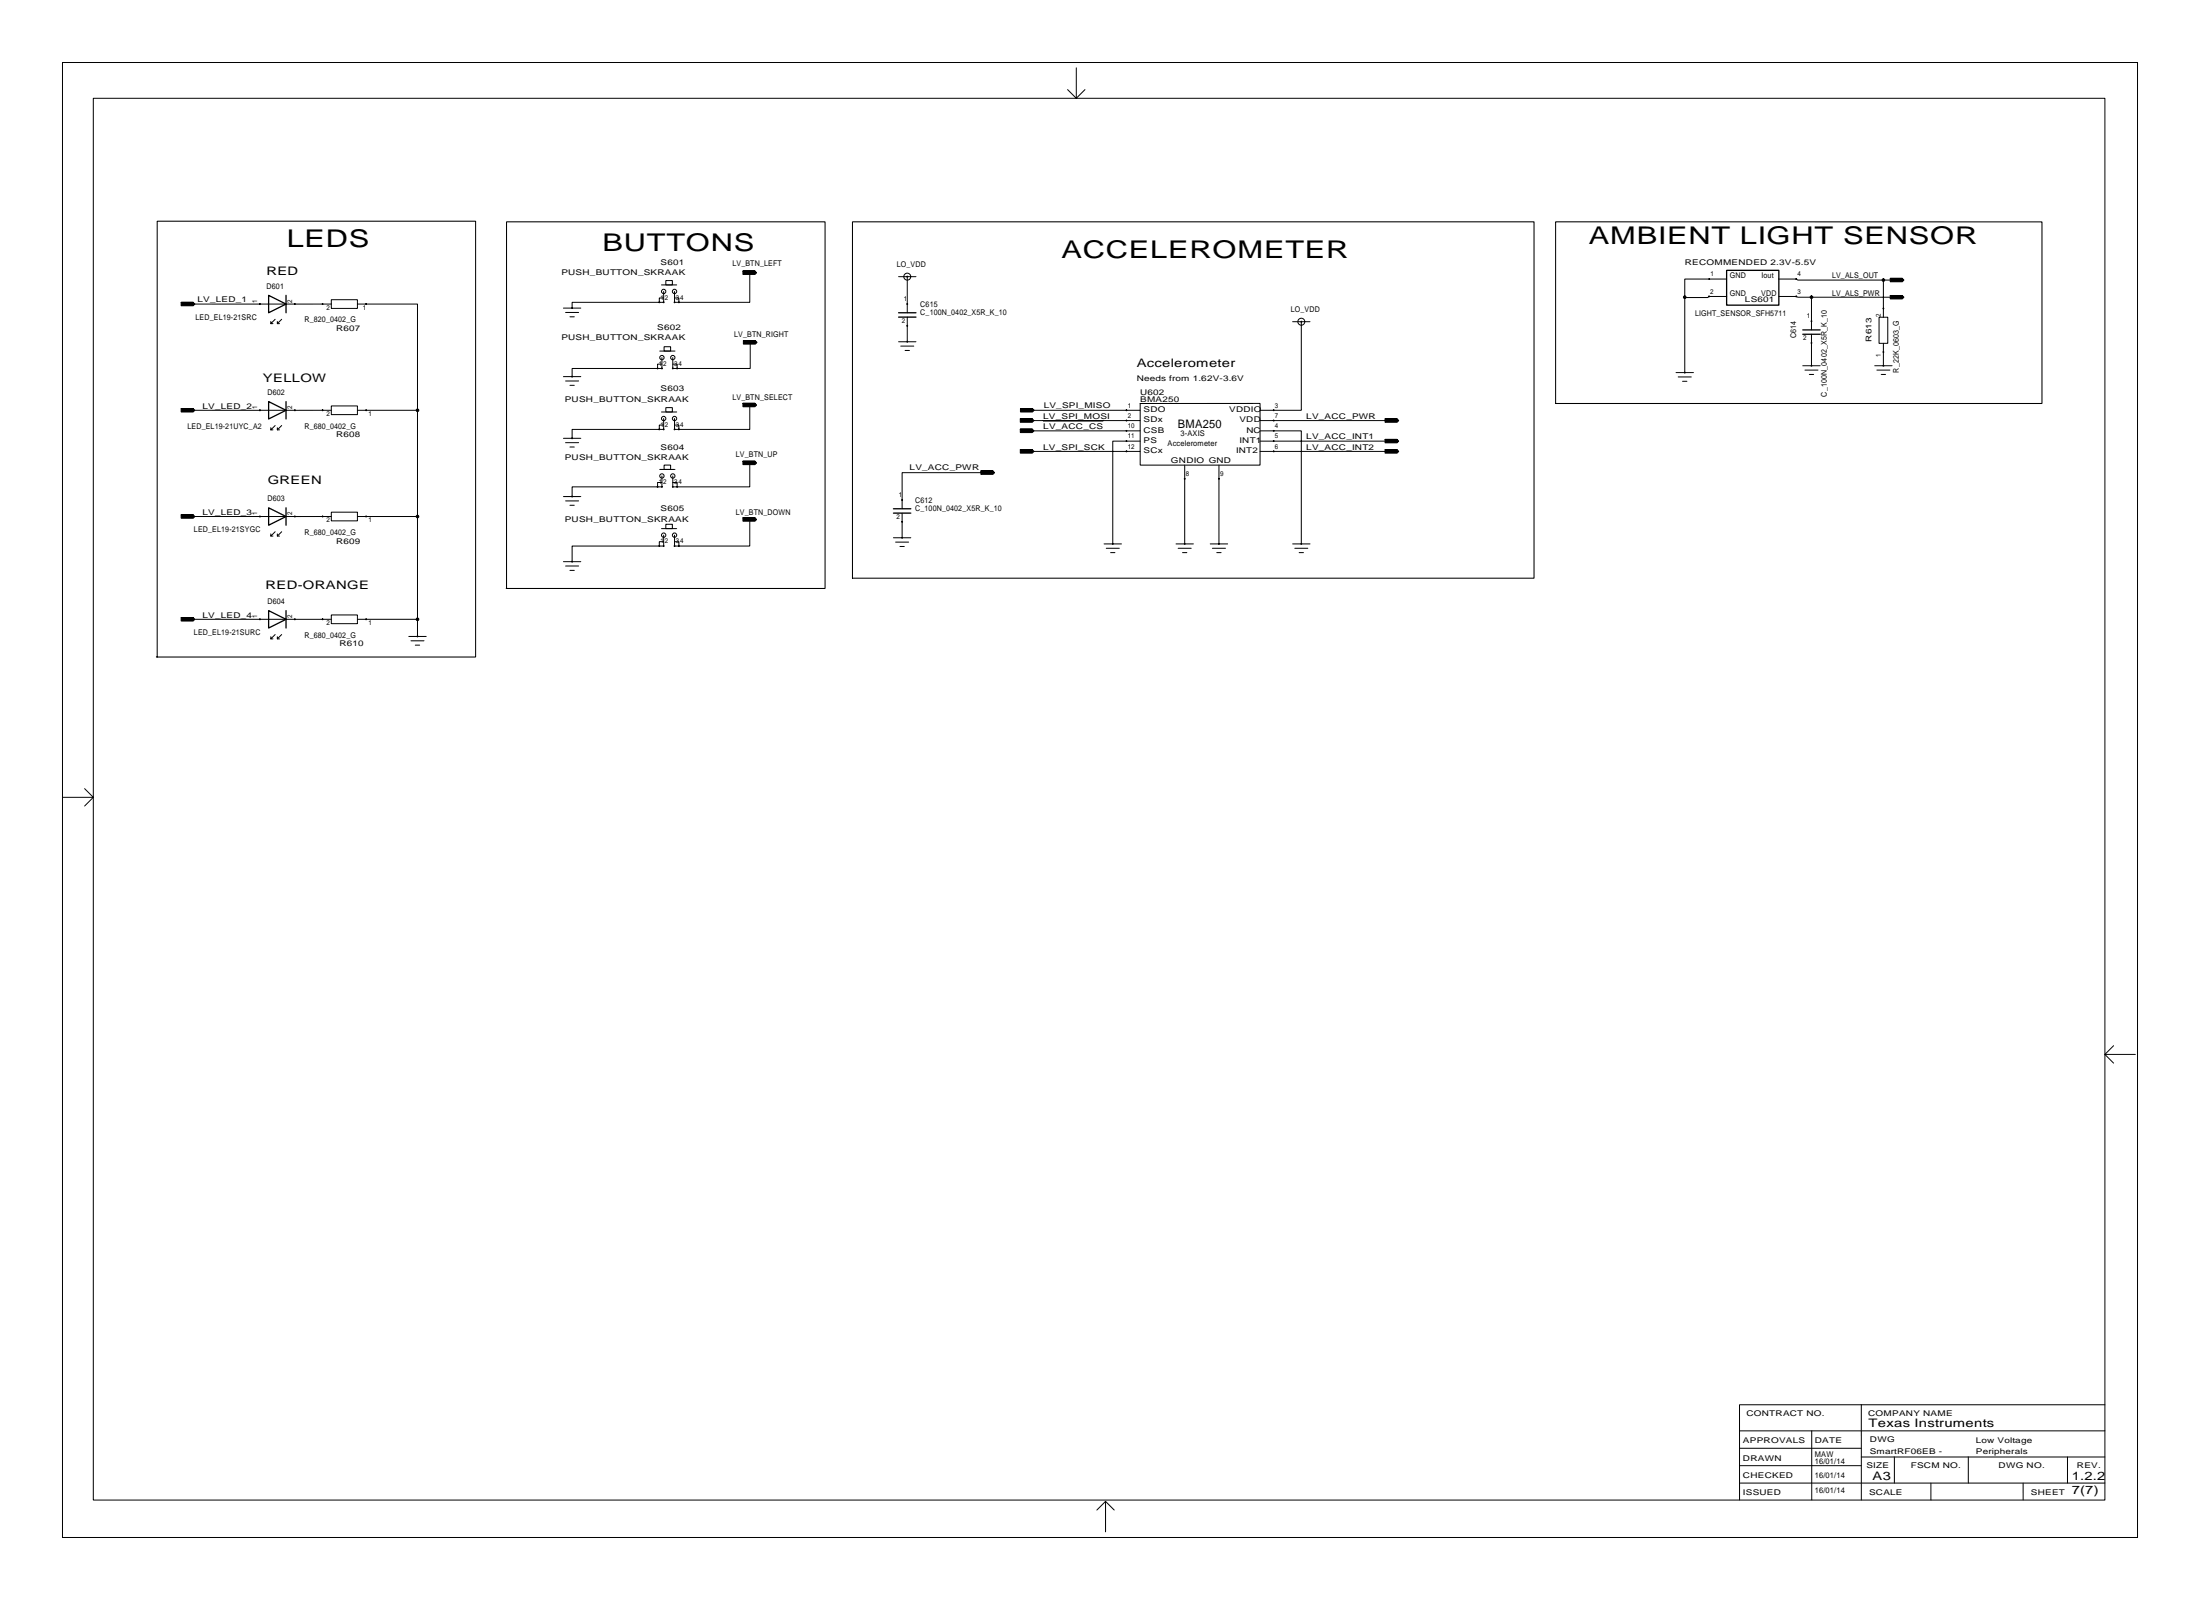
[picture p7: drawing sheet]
<svg xmlns="http://www.w3.org/2000/svg" width="642mm" height="467mm" viewBox="0 0 642 467" stroke-linecap="round" stroke-linejoin="round" font-family="sans-serif">
<g fill="none" stroke="#000" stroke-width=".29">
<path d="M18.2 18.2h605.9v430.5h-605.9zM314.2 19.8v8.9M27.2 28.7h587.4v409.1h-587.4zM311.7 26.1l2.5 2.6M316.8 26.1l-2.6 2.6M218.9 79.6v8.6h-20.7M54.9 88.7h41.8M79.1 94.4h.6M80.3 93.2l-1.2 1.2v-.6M81 94.4h.6M82.2 93.2l-1.2 1.2v-.6M96.7 87.5h7.7v2.5h-7.7z"/>
<path d="M104.4 88.7h17.5v31M164.5 89.9h5.1M165.1 91.2h3.8M166.4 92.5h1.3M192.5 88.2h-25.5v1.7M193.1 83.1h4.5M193.8 87h-1.3v1.2M193.8 85.1v3.1h-1.3M194.4 81.9h1.9v1.2h-1.9zM196.9 87h1.3v1.2M196.9 85.1v3.1h1.3M219 99.9v7.6h-21.3"/>
<path d="M262.4 80.7h5M262.4 99.7h5M264.9 80.7v10.6M264.9 92.5v7.2M377.4 93.9h5.1M379.9 93.9v25.8h-12M491.9 86.7v22M499 86.5l-.4 .3-6.7-.1M499 86.5h5.1M504.1 81.4h-12.2v5.3M519.4 81.4h5l.5 .3h25M519.4 86.5l9.5 .2"/>
<path d="M528.9 86.7h25M528.9 86.7v9.6M528.9 97.5v9.2M548.6 92.6h2.6v7.6h-2.6zM549.9 81.7h4M549.9 81.7v10.9M54.9 119.7h41.8M96.7 118.5h7.7v2.5h-7.7zM104.4 119.7h17.5M121.9 119.7v61M164.5 109.9h5.1M165.1 111.2h3.8"/>
<path d="M166.4 112.5h1.3M192 107.5h-25v2.4M192.6 102.5h4.5M193.3 106.3h-1.3v1.2M193.3 104.4v3.1h-1.3M193.9 101.2h1.9v1.3h-1.9zM194.4 119h1.9v1.2h-1.9zM196.4 106.3h1.3v1.2M196.4 104.4v3.1h1.3M218.9 118.2v7.1h-20.7M263 101h3.8M264.3 102.3h1.2"/>
<path d="M299.9 119.7h33M332.9 117.7h35v18h-35zM489.4 108.7h5M490 110h3.8M491.3 111.3h1.2M526.4 106.7h5M527 108h3.8M528.3 109.3h1.2M547.4 106.7h5M548 108h3.8M549.3 109.3h1.2M549.9 100.2v6.5"/>
<path d="M79.1 125.4h.6M80.3 124.2l-1.2 1.2v-.6M81 125.4h.6M82.2 124.2l-1.2 1.2v-.6M164.5 127.9h5.1M165.1 129.2h3.8M166.4 130.5h1.3M192.5 125.3h-25.5v2.6M192.6 137h4.5M193.1 120.2h4.5M193.3 138.9v3.2h-1.3M193.8 124h-1.3v1.3"/>
<path d="M193.8 122.1v3.2h-1.3M193.9 135.7h1.9v1.3h-1.9zM196.4 138.9v3.2h1.3M196.9 124h1.3v1.3M196.9 122.1v3.2h1.3M218.9 135.1v7h-21.2M288.4 137.9h-25v10.6M299.9 131.7h33M299.9 125.7h33M299.9 122.7h33M304.6 122.9h17.4M332.9 128.7h-8v30"/>
<path d="M345.9 135.7v23M355.9 135.7v23M367.9 125.7h12v33M367.9 131.7h38.5M367.9 122.7h38.5M367.9 128.7h38.5M54.9 150.7h41.8M79.1 156.4h.6M80.3 155.2l-1.2 1.2v-.6M81 156.4h.6M82.2 155.2l-1.2 1.2v-.6M96.7 149.5h7.7v2.5h-7.7z"/>
<path d="M104.4 150.7h17.5M164.5 144.9h5.1M165.1 146.2h3.8M166.4 147.5h1.3M192 142.1h-25v2.8M192.5 159.3h-25.5v4.6M193.1 154.3h4.5M193.3 140.8h-1.3v1.3M193.8 158.1h-1.3v1.2M193.8 156.2v3.1h-1.3M194.4 153h1.9v1.3h-1.9zM196.4 140.8h1.3v1.3"/>
<path d="M196.9 158.1h1.3v1.2M196.9 156.2v3.1h1.3M218.9 151.6v7.7h-20.7M260.9 156.9h5M261.5 158.2h3.8M262.8 159.5h1.2M263.4 149.7v7.2M322.4 158.7h5M343.4 158.7h5M353.4 158.7h5M377.4 158.7h5.1M96.7 179.5h7.7v2.5h-7.7z"/>
<path d="M164.5 163.9h5.1M165.1 165.2h3.8M166.4 166.5h1.3M323 160h3.8M324.3 161.3h1.2M344 160h3.8M345.3 161.3h1.2M354 160h3.8M355.3 161.3h1.2M378 160h3.8M379.3 161.3h1.3M54.9 180.7h41.8"/>
<path d="M79.1 186.4h.6M80.3 185.2l-1.2 1.2v-.6M81 186.4h.6M82.2 185.2l-1.2 1.2v-.6M104.4 180.7h17.5M119.4 185.7h5M120 187h3.8M121.3 188.3h1.2M121.9 180.7v5M18.4 232.7h8.8M24.7 230.1l2.5 2.6M27.2 232.7l-2.5 2.5"/>
<path d="M614.6 307.7l2.5 2.6M614.6 307.7h8.9M617.1 305.2l-2.5 2.5M507.9 417.6h106.7M529 417.6v20.1M543.4 409.9l.1 27.8M614.6 409.9h-106.7v27.8M322.8 438.1l2.5 2.6M322.8 438.1l-2.6 2.6M322.8 438.1v8.9M507.9 427.7h35.5M507.9 422.6h35.5"/>
<path d="M507.9 432.8h106.7M543.4 425.2h71.2M553.1 425.2v7.6M563.8 432.8v4.9M574.7 425.2v7.6M590.7 432.8v4.9M603.6 425.2v7.6"/>
<circle cx="193.8" cy="85.1" r=".64"/>
<circle cx="196.9" cy="85.1" r=".64"/>
<circle cx="264.9" cy="80.7" r="1.02"/>
<circle cx="379.9" cy="93.9" r="1.02"/>
<circle cx="193.3" cy="104.4" r=".64"/>
<circle cx="196.4" cy="104.4" r=".64"/>
<circle cx="193.3" cy="138.9" r=".64"/>
<circle cx="193.8" cy="122.1" r=".64"/>
<circle cx="196.4" cy="138.9" r=".64"/>
<circle cx="196.9" cy="122.1" r=".64"/>
<circle cx="193.8" cy="156.2" r=".64"/>
<circle cx="196.9" cy="156.2" r=".64"/>
</g>
<g fill="#000" stroke="#000" stroke-width=".29">
<path d="M216.9 79.1h3.5l.5 .5-.5 .5h-3.5v-1h3.5z" fill-rule="evenodd"/>
<path d="M52.9 88.2h3.5l.5 .5-.5 .5h-3.5v-1h3.5z" fill-rule="evenodd"/>
<path d="M217 99.4h3.5l.5 .5-.5 .5h-3.5v-1h3.5z" fill-rule="evenodd"/>
<path d="M551.9 81.2h3.5l.5 .5-.5 .5h-3.5v-1h3.5z" fill-rule="evenodd"/>
<path d="M551.9 86.2h3.5l.5 .5-.5 .5h-3.5v-1h3.5z" fill-rule="evenodd"/>
<path d="M52.9 119.2h3.5l.5 .5-.5 .5h-3.5v-1h3.5z" fill-rule="evenodd"/>
<path d="M216.9 117.7h3.5l.5 .5-.5 .5h-3.5v-1h3.5z" fill-rule="evenodd"/>
<path d="M297.9 119.2h3.5l.5 .5-.5 .5h-3.5v-1h3.5z" fill-rule="evenodd"/>
<path d="M216.9 134.6h3.5l.5 .5-.5 .5h-3.5v-1h3.5z" fill-rule="evenodd"/>
<path d="M286.4 137.4h3.5l.5 .5-.5 .5h-3.5v-1h3.5z" fill-rule="evenodd"/>
<path d="M297.9 131.2h3.5l.5 .5-.5 .5h-3.5v-1h3.5z" fill-rule="evenodd"/>
<path d="M297.9 125.2h3.5l.5 .5-.5 .5h-3.5v-1h3.5z" fill-rule="evenodd"/>
<path d="M297.9 122.2h3.5l.5 .5-.5 .5h-3.5v-1h3.5z" fill-rule="evenodd"/>
<path d="M404.4 131.2h3.5l.5 .5-.5 .5h-3.5v-1h3.5z" fill-rule="evenodd"/>
<path d="M404.4 128.2h3.5l.5 .5-.5 .5h-3.5v-1h3.5z" fill-rule="evenodd"/>
<path d="M404.4 122.2h3.5l.5 .5-.5 .5h-3.5v-1h3.5z" fill-rule="evenodd"/>
<path d="M52.9 150.2h3.5l.5 .5-.5 .5h-3.5v-1h3.5z" fill-rule="evenodd"/>
<path d="M216.9 151.1h3.5l.5 .5-.5 .5h-3.5v-1h3.5z" fill-rule="evenodd"/>
<path d="M52.9 180.2h3.5l.5 .5-.5 .5h-3.5v-1h3.5z" fill-rule="evenodd"/>
<circle cx="75.9" cy="88.7" r=".12"/>
<circle cx="86.1" cy="88.7" r=".12"/>
<circle cx="94.2" cy="88.7" r=".13"/>
<circle cx="106.9" cy="88.7" r=".13"/>
<circle cx="167" cy="89.9" r=".12"/>
<circle cx="192.5" cy="88.2" r=".12"/>
<circle cx="193.8" cy="88.2" r=".12"/>
<circle cx="196.9" cy="88.2" r=".12"/>
<circle cx="198.2" cy="88.2" r=".12"/>
<circle cx="264.9" cy="80.7" r=".13"/>
<circle cx="264.9" cy="99.7" r=".13"/>
<circle cx="264.9" cy="88.7" r=".13"/>
<circle cx="264.9" cy="95.1" r=".13"/>
<circle cx="379.9" cy="93.9" r=".13"/>
<circle cx="491.9" cy="86.7" r=".38"/>
<circle cx="499" cy="86.5" r=".12"/>
<circle cx="499" cy="81.4" r=".12"/>
<circle cx="524.4" cy="86.5" r=".12"/>
<circle cx="524.4" cy="81.4" r=".12"/>
<circle cx="528.9" cy="86.7" r=".38"/>
<circle cx="528.9" cy="93.7" r=".13"/>
<circle cx="549.9" cy="81.7" r=".38"/>
<circle cx="549.9" cy="90" r=".13"/>
<circle cx="75.9" cy="119.7" r=".12"/>
<circle cx="86.1" cy="119.7" r=".12"/>
<circle cx="94.2" cy="119.7" r=".13"/>
<circle cx="106.9" cy="119.7" r=".13"/>
<circle cx="121.9" cy="119.7" r=".38"/>
<circle cx="167" cy="109.9" r=".12"/>
<circle cx="192" cy="107.5" r=".12"/>
<circle cx="193.3" cy="107.5" r=".12"/>
<circle cx="196.4" cy="107.5" r=".12"/>
<circle cx="197.7" cy="107.5" r=".12"/>
<circle cx="328.9" cy="119.7" r=".12"/>
<circle cx="371.9" cy="119.7" r=".13"/>
<circle cx="491.9" cy="108.7" r=".13"/>
<circle cx="528.9" cy="100.1" r=".13"/>
<circle cx="528.9" cy="106.7" r=".13"/>
<circle cx="549.9" cy="102.7" r=".13"/>
<circle cx="549.9" cy="106.7" r=".12"/>
<circle cx="167" cy="127.9" r=".12"/>
<circle cx="192.5" cy="125.3" r=".12"/>
<circle cx="193.8" cy="125.3" r=".12"/>
<circle cx="196.9" cy="125.3" r=".12"/>
<circle cx="198.2" cy="125.3" r=".12"/>
<circle cx="328.9" cy="128.7" r=".13"/>
<circle cx="328.9" cy="125.7" r=".12"/>
<circle cx="328.9" cy="131.7" r=".12"/>
<circle cx="328.9" cy="122.7" r=".12"/>
<circle cx="345.9" cy="139.7" r=".13"/>
<circle cx="355.9" cy="139.7" r=".13"/>
<circle cx="371.9" cy="128.7" r=".13"/>
<circle cx="371.9" cy="125.7" r=".13"/>
<circle cx="371.9" cy="131.7" r=".13"/>
<circle cx="371.9" cy="122.7" r=".13"/>
<circle cx="75.9" cy="150.7" r=".12"/>
<circle cx="86.1" cy="150.7" r=".12"/>
<circle cx="94.2" cy="150.7" r=".13"/>
<circle cx="106.9" cy="150.7" r=".13"/>
<circle cx="121.9" cy="150.7" r=".38"/>
<circle cx="167" cy="144.9" r=".12"/>
<circle cx="192" cy="142.1" r=".12"/>
<circle cx="192.5" cy="159.3" r=".12"/>
<circle cx="193.3" cy="142.1" r=".12"/>
<circle cx="193.8" cy="159.3" r=".12"/>
<circle cx="196.4" cy="142.1" r=".12"/>
<circle cx="196.9" cy="159.3" r=".12"/>
<circle cx="197.7" cy="142.1" r=".12"/>
<circle cx="198.2" cy="159.3" r=".12"/>
<circle cx="263.4" cy="156.9" r=".13"/>
<circle cx="263.4" cy="152.3" r=".12"/>
<circle cx="263.4" cy="145.9" r=".12"/>
<circle cx="324.9" cy="158.7" r=".13"/>
<circle cx="345.9" cy="158.7" r=".13"/>
<circle cx="355.9" cy="158.7" r=".13"/>
<circle cx="379.9" cy="158.7" r=".13"/>
<circle cx="167" cy="163.9" r=".12"/>
<circle cx="75.9" cy="180.7" r=".12"/>
<circle cx="86.1" cy="180.7" r=".12"/>
<circle cx="94.2" cy="180.7" r=".13"/>
<circle cx="106.9" cy="180.7" r=".13"/>
<circle cx="121.9" cy="180.7" r=".38"/>
<circle cx="121.9" cy="185.7" r=".13"/>
</g>
<path d="M248.9 64.7h199v104h-199zM454.2 64.7l142 .1v53h-142zM147.8 171.7h93.1v-107h-93v107M45.6 191.7h93.3v-127.1h-93v127.1" fill="none" stroke="#000" stroke-width=".3"/>
<g fill="none" stroke="#000" stroke-width=".38">
<path d="M504.1 78.9h15.3v10.2h-15.3zM78.4 86.2l5.1 2.5-5.1 2.6zM83.5 86.2v5.1M262.4 91.3h5M262.4 92.5h5M526.4 96.3h5M526.4 97.5h5M78.4 117.2l5.1 2.5-5.1 2.6zM83.5 117.2v5.1M78.4 148.2l5.1 2.5-5.1 2.6zM83.5 148.2v5.1M260.9 148.5h5"/>
<path d="M260.9 149.7h5M78.4 178.2l5.1 2.5-5.1 2.6zM83.5 178.2v5.1"/>
</g>
<g font-size="7.1">
<text x="83.7" y="72">LEDS</text>
<text x="463.9" y="71.2">AMBIENT LIGHT SENSOR</text>
<text x="175.9" y="73.2">BUTTONS</text>
<text x="309.9" y="75.2">ACCELEROMETER</text>
</g>
<g font-size="3.4">
<text x="77.8" y="80.3">RED</text>
<text x="331.9" y="107">Accelerometer</text>
<text x="76.8" y="111.4">YELLOW</text>
<text x="343.9" y="125">BMA250</text>
<text x="78.2" y="141.4">GREEN</text>
<text x="77.5" y="172">RED-ORANGE</text>
<text x="545.6" y="416.5">Texas Instruments</text>
<text x="604.9" y="432">1.2.2</text>
<text x="546.7" y="432">A3</text>
<text x="604.9" y="436">7(7)</text>
</g>
<g font-size="2.3">
<text x="192.9" y="77.2">S601</text>
<text x="213.8" y="77.6">LV_BTN_LEFT</text>
<text x="261.8" y="77.8">LO_VDD</text>
<text x="491.9" y="77.2">RECOMMENDED 2.3V-5.5V</text>
<text x="163.9" y="80.2">PUSH_BUTTON_SKRAAK</text>
<text x="505" y="81.1">GND</text>
<text x="514.3" y="81.1">Iout</text>
<text x="534.9" y="81.2">LV_ALS_OUT</text>
<text x="57.7" y="88.2">LV_LED_1</text>
<text x="77.8" y="84.3">D601</text>
<text x="268.7" y="89.5">C615</text>
<text x="505" y="86.3">GND</text>
<text x="509.5" y="88.1">LS601</text>
<text x="514.2" y="86.3">VDD</text>
<text x="534.9" y="86.2">LV_ALS_PWR</text>
<text x="57.1" y="93.3">LED_EL19-21SRC</text>
<text x="88.9" y="94.1">R_820_0402_G</text>
<text x="268.7" y="92">C_100N_0402_X5R_K_10</text>
<text x="376.9" y="90.9">LO_VDD</text>
<text x="494.9" y="92.2">LIGHT_SENSOR_SFH5711</text>
<text x="98.1" y="96.6">R607</text>
<text x="163.9" y="99.2">PUSH_BUTTON_SKRAAK</text>
<text x="191.9" y="96.2">S602</text>
<text x="214.3" y="98.4">LV_BTN_RIGHT</text>
<text x="524.4" y="98.7" transform="rotate(-90 524.4 98.7)">C614</text>
<text x="546.4" y="99.7" transform="rotate(-90 546.4 99.7)">R613</text>
<text x="331.9" y="111.2">Needs from 1.62V-3.6V</text>
<text x="554.4" y="108.7" transform="rotate(-90 554.4 108.7)">R_22K_0603_G</text>
<text x="59.1" y="119.2">LV_LED_2</text>
<text x="78.1" y="115.3">D602</text>
<text x="164.9" y="117.2">PUSH_BUTTON_SKRAAK</text>
<text x="192.9" y="114.2">S603</text>
<text x="213.8" y="116.7">LV_BTN_SELECT</text>
<text x="304.7" y="119.1">LV_SPI_MISO</text>
<text x="332.9" y="115.2">U602</text>
<text x="332.9" y="117.2">BMA250</text>
<text x="533.4" y="115.7" transform="rotate(-90 533.4 115.7)">C_100N_0402_X5R_K_10</text>
<text x="54.7" y="125.3">LED_EL19-21UYC_A2</text>
<text x="88.9" y="125.1">R_680_0402_G</text>
<text x="304.6" y="122.2">LV_SPI_MOSI</text>
<text x="304.6" y="125.2">LV_ACC_CS</text>
<text x="333.9" y="123.2">SDx</text>
<text x="333.9" y="120.2">SDO</text>
<text x="358.9" y="120.2">VDDIO</text>
<text x="361.9" y="123.2">VDD</text>
<text x="381.4" y="122.2">LV_ACC_PWR</text>
<text x="98.1" y="127.6">R608</text>
<text x="192.9" y="131.2">S604</text>
<text x="304.6" y="131.2">LV_SPI_SCK</text>
<text x="333.9" y="129.2">PS</text>
<text x="333.9" y="126.2">CSB</text>
<text x="340.9" y="130.2">Accelerometer</text>
<text x="344.7" y="127.2">3-AXIS</text>
<text x="361.9" y="129.2">INT1</text>
<text x="363.9" y="126.2">NC</text>
<text x="381.4" y="128.2">LV_ACC_INT1</text>
<text x="381.4" y="131.2">LV_ACC_INT2</text>
<text x="164.9" y="134.2">PUSH_BUTTON_SKRAAK</text>
<text x="214.8" y="133.5">LV_BTN_UP</text>
<text x="265.6" y="137.1">LV_ACC_PWR</text>
<text x="333.9" y="132.2">SCx</text>
<text x="341.9" y="135.2">GNDIO GND</text>
<text x="360.9" y="132.2">INT2</text>
<text x="78.1" y="146.3">D603</text>
<text x="192.9" y="149.2">S605</text>
<text x="267.2" y="146.7">C612</text>
<text x="267.2" y="149.2">C_100N_0402_X5R_K_10</text>
<text x="56.6" y="155.3">LED_EL19-21SYGC</text>
<text x="59.1" y="150.2">LV_LED_3</text>
<text x="164.9" y="152.2">PUSH_BUTTON_SKRAAK</text>
<text x="214.8" y="150.2">LV_BTN_DOWN</text>
<text x="88.9" y="156.1">R_680_0402_G</text>
<text x="98.1" y="158.6">R609</text>
<text x="78.1" y="176.3">D604</text>
<text x="56.6" y="185.3">LED_EL19-21SURC</text>
<text x="59.1" y="180.2">LV_LED_4</text>
<text x="88.9" y="186.1">R_680_0402_G</text>
<text x="99.1" y="188.6">R610</text>
<text x="509.9" y="413.2">CONTRACT NO.</text>
<text x="545.5" y="413.2">COMPANY NAME</text>
<text x="508.9" y="421.2">APPROVALS</text>
<text x="529.9" y="425.2">MAW</text>
<text x="529.9" y="421.2">DATE</text>
<text x="545.9" y="424.2">SmartRF06EB -</text>
<text x="546" y="420.9">DWG</text>
<text x="576.9" y="421.2">Low Voltage</text>
<text x="576.9" y="424.2">Peripherals</text>
<text x="508.9" y="426.2">DRAWN</text>
<text x="508.9" y="431.2">CHECKED</text>
<text x="529.9" y="431.2">16/01/14</text>
<text x="529.9" y="427.2">16/01/14</text>
<text x="544.9" y="428.3">SIZE</text>
<text x="557.9" y="428.3">FSCM NO.</text>
<text x="583.5" y="428.3">DWG NO.</text>
<text x="606.4" y="428.3">REV.</text>
<text x="508.9" y="436.2">ISSUED</text>
<text x="529.9" y="435.7">16/01/14</text>
<text x="545.7" y="436.4">SCALE</text>
<text x="593" y="436.4">SHEET</text>
</g>
<g font-size="2">
<text x="499.4" y="80.6">1</text>
<text x="524.8" y="80.6">4</text>
<text x="75.1" y="88.4" transform="rotate(-90 75.1 88.4)">1</text>
<text x="85.3" y="88.4" transform="rotate(-90 85.3 88.4)">2</text>
<text x="192.9" y="87.4">1</text>
<text x="194.1" y="87.4">2</text>
<text x="197.3" y="87.4">34</text>
<text x="263.9" y="87.9">1</text>
<text x="499.3" y="85.7">2</text>
<text x="524.8" y="85.7">3</text>
<text x="95.3" y="90.4">2</text>
<text x="105.9" y="90.4">1</text>
<text x="263.3" y="94.3">2</text>
<text x="527.5" y="92.9">1</text>
<text x="549.1" y="92.4" transform="rotate(-90 549.1 92.4)">2</text>
<text x="526.5" y="99.3">2</text>
<text x="192.3" y="106.7">1</text>
<text x="193.6" y="106.7">2</text>
<text x="196.8" y="106.7">34</text>
<text x="549.1" y="104.1" transform="rotate(-90 549.1 104.1)">1</text>
<text x="75.1" y="119.4" transform="rotate(-90 75.1 119.4)">1</text>
<text x="85.3" y="119.4" transform="rotate(-90 85.3 119.4)">2</text>
<text x="329.3" y="118.9">1</text>
<text x="372.3" y="118.9">3</text>
<text x="95.3" y="121.4">2</text>
<text x="107.6" y="121.4">1</text>
<text x="192.9" y="124.5">1</text>
<text x="194.1" y="124.5">2</text>
<text x="197.3" y="124.5">34</text>
<text x="329.3" y="121.9">2</text>
<text x="329.3" y="124.9">10</text>
<text x="372.3" y="124.9">4</text>
<text x="372.3" y="121.9">7</text>
<text x="329.3" y="127.9">11</text>
<text x="329.3" y="130.9">12</text>
<text x="372.3" y="127.9">5</text>
<text x="372.3" y="130.9">6</text>
<text x="192.3" y="141.3">1</text>
<text x="193.6" y="141.3">2</text>
<text x="196.8" y="141.3">34</text>
<text x="346.3" y="138.9">8</text>
<text x="356.3" y="138.9">9</text>
<text x="262.4" y="145.1">1</text>
<text x="75.1" y="150.4" transform="rotate(-90 75.1 150.4)">1</text>
<text x="85.3" y="150.4" transform="rotate(-90 85.3 150.4)">2</text>
<text x="95.3" y="152.4">2</text>
<text x="107.6" y="152.4">1</text>
<text x="261.8" y="151.5">2</text>
<text x="192.9" y="158.6">1</text>
<text x="194.1" y="158.6">2</text>
<text x="197.3" y="158.6">34</text>
<text x="75.1" y="180.4" transform="rotate(-90 75.1 180.4)">1</text>
<text x="85.3" y="180.4" transform="rotate(-90 85.3 180.4)">2</text>
<text x="95.3" y="182.4">2</text>
<text x="107.6" y="182.4">1</text>
</g>
</svg>
